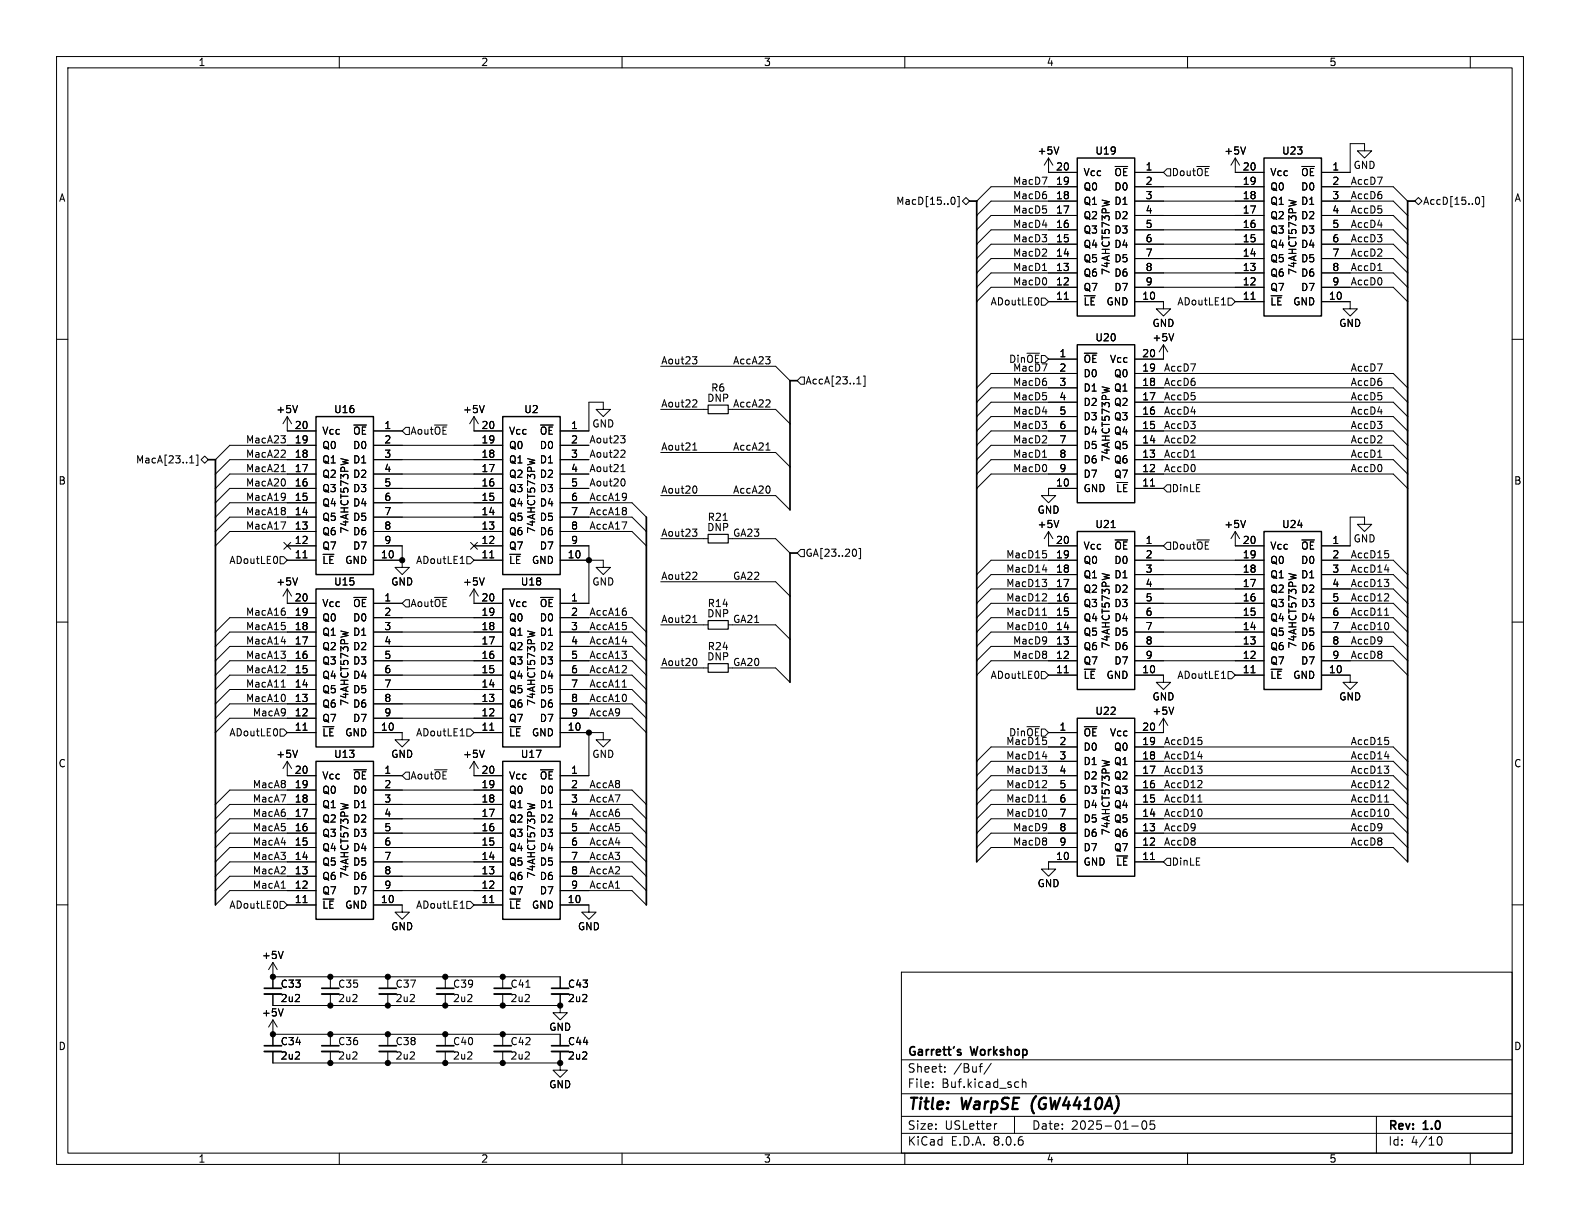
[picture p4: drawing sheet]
<svg xmlns="http://www.w3.org/2000/svg" width="279mm" height="216mm" viewBox="0 0 279 216" stroke-linecap="round" stroke-linejoin="round" font-family="sans-serif">
<g fill="none" stroke="#000" stroke-width=".18">
<path d="M10 10h259.4v195.9h-259.4zM12 12h255.4v191.9h-255.4zM60 10v2M110 10v2M160 10v2M210 10v2M260 10v2M168.3 34.9h.2a.68 .68 0 0 1 .4 .6 .68 .68 0 0 1-.4 .6h-.2M169.3 34.7h.3v1.9h-.3M170.2 35.6l.6-.7 .6 .7-.6 .6zM185.4 27.9v2.6h5.1M185.4 27.9l-.7 1.3"/>
<path d="M185.4 27.9l.8 1.3M187.2 26l-.4 1.2M190.5 38.1h-15.2l-2.6 2.5M190.5 35.6h-15.2l-2.6 2.5M190.5 33h-15.2l-2.6 2.6M194.9 35.4l1.3 .3M200.7 30.5h5M200.7 38.1h22.8M200.7 35.6h22.8M200.7 33h22.8M206.4 29.8h.6v1.3h-.6l-.7-.6zM218.4 27.9v2.6h5.1"/>
<path d="M218.4 27.9l-.7 1.3M218.4 27.9l.8 1.3M220.3 26l-.5 1.2M227.9 35.4l1.3 .3M233.7 38.1h12.7l2.5 2.5M233.7 35.6h12.7l2.5 2.5M233.7 33h12.7l2.5 2.6M241.3 26.7h-1.3l1.3 1.2 1.3-1.2h-1.3v-1.3h-2.5v5.1h-5.1M250.2 35.6l.6-.7 .7 .7-.7 .6zM261.1 34.9h.1a.68 .68 0 0 1 .5 .6 .68 .68 0 0 1-.5 .6h-.1M262.1 34.7h.3v1.9h-.3M10 60h2"/>
<path d="M183.6 52.9v.8M184.1 52.7h.7l.6 .6-.6 .7h-.7zM184.4 47.8h.7M185.4 53.3h5.1M188.2 52.9h.7M190.5 50.8h-15.2l-2.6 2.5M190.5 48.3h-15.2l-2.6 2.5M190.5 45.7h-15.2l-2.6 2.6M190.5 43.2h-15.2l-2.6 2.5M190.5 40.6h-15.2l-2.6 2.6M200.7 53.3h5v1.3h1.3l-1.3 1.3-1.2-1.3h1.2M200.7 50.8h22.8"/>
<path d="M200.7 48.3h22.8M200.7 45.7h22.8M200.7 43.2h22.8M200.7 40.6h22.8M207.6 59l-.5 1.3M216 53.9h.7M217.2 52.7h.6l.6 .6-.6 .7h-.6zM218.4 53.3h5.1M221.2 52.9h.7M233.7 53.3h5.1v1.3h1.2l-1.2 1.3-1.3-1.3h1.3M233.7 50.8h12.7l2.5 2.5M233.7 48.3h12.7l2.5 2.5"/>
<path d="M233.7 45.7h12.7l2.5 2.6M233.7 43.2h12.7l2.5 2.5M233.7 40.6h12.7l2.5 2.6M243.6 47.8h.8M267.4 60h2M49.7 77h.8l-.5 .5M50.4 77.7v.5M50.4 79.7v.4M50.8 73.7v2.5h5.1M50.8 73.7l-.8 1.2M50.8 73.7l.8 1.2M52.6 71.7l-.4 1.3"/>
<path d="M55.9 78.7h-15.3l-2.5 2.6M66 76.2h5.1M66 78.7h22.9M71.1 76.2l.7-.6h.6v1.2h-.6zM83.8 73.7v2.5h5.1M83.8 73.7l-.7 1.2M83.8 73.7l.8 1.2M85.6 71.7l-.4 1.3M99.1 78.7h5M106.7 72.4h-1.3l1.3 1.3 1.2-1.3h-1.2v-1.3h-2.6v5.1h-5M109.7 77h.8l-.4 .5M110 79.6h.4l.1 .3-.8 1h.8"/>
<path d="M110.3 77.5l.2 .3v.3l-.2 .2M116.8 72.4h8.4M116.8 64.8h20.4l2.5 2.5M122.4 63.1h.8l-.4 .5M122.5 79.6h.7M122.6 78.6l.3-.3v1.3M122.7 70.7l.4 .1 .1 .3-.8 .9h.8M123 63.6l.2 .2v.3l-.2 .2M128.8 72.4h8.4l2.5 2.5M135.4 72h.8M135.4 79.6h.8M136.1 70.8v.4"/>
<path d="M141.6 66.7h.6v1.2h-.6l-.6-.6zM151.5 67.9h.7M152.7 66.5h.3v1.8h-.3M185.4 63.5h5.1M190.5 76.2h-15.2l-2.6 2.5M190.5 78.7h-15.2l-2.6 2.6M190.5 73.7h-15.2l-2.6 2.5M190.5 71.1h-15.2l-2.6 2.6M190.5 68.6h-15.2l-2.6 2.5M190.5 66h-15.2l-2.6 2.6M194.9 68.4l1.3 .3M200.7 76.2h45.7l2.5 2.5"/>
<path d="M200.7 78.7h45.7l2.5 2.6M200.7 73.7h45.7l2.5 2.5M200.7 71.1h45.7l2.5 2.6M200.7 68.6h45.7l2.5 2.5M200.7 66h45.7l2.5 2.6M205.7 61l-.7 1.2M205.7 61v2.5h-5M205.7 61l.8 1.2M33.5 81.9h.8M33.8 80.8l.1-.2v1.3M34.7 80.5h.3v1.8h-.3M36.2 80.6l.6 .7-.6 .6-.6-.6z"/>
<path d="M49 98.6v.8M49.5 98.4h.7l.6 .7-.6 .6h-.7zM49.7 92.3h.8l-.5 1.3M49.7 80.9h.8M49.7 83.4h.8M50.2 95.9l1.2 1.2M50.4 84.9v.8M50.4 87.3v.9M50.4 89.9v.3M50.4 90.4v.5M50.5 87.8l-.1 .1M50.8 96.5h5.1"/>
<path d="M50.8 99.1h5.1M51.4 95.9l-1.2 1.2M53.6 98.6h.7M55.9 94h-15.3l-2.5 2.5M55.9 91.4h-15.3l-2.5 2.6M55.9 88.9h-15.3l-2.5 2.5M55.9 86.4h-15.3l-2.5 2.5M55.9 83.8h-15.3l-2.5 2.6M55.9 81.3h-15.3l-2.5 2.5M60.3 81.1l1.2 .3M66 96.5h5.1v2.6M66 99.1h5.1"/>
<path d="M66 94h22.9M66 91.4h22.9M66 88.9h22.9M66 86.4h22.9M66 83.8h22.9M66 81.3h22.9M71.1 99.1v1.2h1.3l-1.3 1.3-1.3-1.3h1.3M81.4 99.6h.7M82.5 98.4h.7l.6 .7-.6 .6h-.7zM83.2 95.9l1.2 1.2M83.8 96.5h5.1M83.8 99.1h5.1"/>
<path d="M84.4 95.9l-1.2 1.2M86.6 98.6h.7M93.3 81.1l1.3 .3M99.1 99.1h7.6v1.2h1.2l-1.2 1.3-1.3-1.3h1.3M99.1 96.5h5v10.2h-5M99.1 94h12.7l2.5 2.5M99.1 91.4h12.7l2.5 2.6M99.1 88.9h12.7l2.5 2.5M99.1 86.4h5M99.1 83.8h5M99.1 81.3h5M109.8 83.4h.7"/>
<path d="M109.9 82.4l.3-.3v1.3M110 92.3h.8l-.5 1.3M110.2 84.7a.79 .79 0 0 1 0 1.2M116.8 95.3h8.4M116.8 80h20.4l2.5 2.6M116.8 87.6h20.4l2.5 2.6M122.4 93.6h.8l-.4 .4M122.9 85.9a.79 .79 0 0 1 0 1.3M123 94l.2 .3v.3l-.2 .2M127.9 92h.7M128.8 95.3h8.4l2.5 2.5M141.6 97.2h.6v1.2h-.6l-.6-.6z"/>
<path d="M151.3 97.2l.2 .4-.2 .7M151.9 97h.3v1.8h-.3M184.4 80.9h.7M184.4 97.4h.6M185 97.9l.1 .2-.1 .5M185.4 94v2.5h5.1M185.4 94l-.7 1.3M185.4 94l.8 1.3M187.2 92l-.4 1.3M190.5 86.4h-5.1v1.2h-1.3l1.3 1.3 1.3-1.3h-1.3M190.5 99.1h-15.2l-2.6 2.5M190.5 83.8h-15.2l-2.6 2.6"/>
<path d="M190.5 81.3h-15.2l-2.6 2.5M196.5 93.3h.7M200.7 96.5h5M200.7 99.1h22.8M200.7 86.4h5M200.7 83.8h45.7l2.5 2.6M200.7 81.3h45.7l2.5 2.5M203.4 85.9h.8M206.4 95.9h.6v1.3h-.6l-.7-.7zM206.4 85.7h.6v1.3h-.6l-.7-.6zM210.6 80.9h.7M218.4 94v2.5h5.1"/>
<path d="M218.4 94l-.7 1.3M218.4 94l.8 1.3M220.3 92l-.5 1.3M233.7 99.1h12.7l2.5 2.5M241.3 92.7h-1.3l1.3 1.3 1.3-1.3h-1.3v-1.3h-2.5v5.1h-5.1M243.6 80.9h.8M244.9 97.4h.6M245.5 97.9l.1 .2-.1 .5M10 110h2M49.7 119h.8M49.7 115.1h.8l-.5 .5M49.7 113.5h.8"/>
<path d="M50.4 115.8v.5M50.4 108.1v.6M50.4 110.7v.5M50.4 117.8v.4M50.8 104.1v2.6h5.1M50.8 104.1l-.8 1.3M50.8 104.1l.8 1.3M52.6 102.2l-.4 1.2M55.9 119.4h-15.3l-2.5 2.5M55.9 116.8h-15.3l-2.5 2.6M55.9 114.3h-15.3l-2.5 2.5M55.9 111.8h-15.3l-2.5 2.5"/>
<path d="M55.9 109.2h-15.3l-2.5 2.6M60.3 111.6l1.2 .3M66 119.4h22.9M66 116.8h22.9M66 114.3h22.9M66 111.8h22.9M66 109.2h22.9M66 106.7h5.1M71.8 106h.6v1.3h-.6l-.7-.6zM83.8 104.1v2.6h5.1M83.8 104.1l-.7 1.3M83.8 104.1l.8 1.3"/>
<path d="M85.6 102.2l-.4 1.2M93.3 111.6l1.3 .3M99.1 119.4h12.7l2.5 2.5M99.1 116.8h12.7l2.5 2.6M99.1 114.3h12.7l2.5 2.5M99.1 111.8h12.7l2.5 2.5M99.1 109.2h12.7l2.5 2.6M110 119h.8M110 113.5h.8M110.7 117.8v.4M116.8 110.5h8.4M116.8 118.1h8.4"/>
<path d="M116.8 102.9h20.4l2.5 2.5M122.5 110.1h.7M122.6 109.1l.3-.3v1.3M122.7 101.2h.4l.1 .3-.8 .9h.8M122.9 116.4a.79 .79 0 0 1 0 1.3M128.8 110.5h8.4l2.5 2.5M128.8 118.1h8.4l2.5 2.6M183.6 118.9v.8M184.1 118.7h.7l.6 .7-.6 .6h-.7zM184.3 102.4h.8l-.4 .5M184.4 108.8h.7M184.4 100.8h.7"/>
<path d="M184.6 107.7l.1-.2v1.3M184.8 105l.3 .2-.1 .3-.7 .8h.8M185 103l.1 .2-.1 .5M185 110.2l.1 .3-.1 .7M185.4 119.4h5.1M188.2 119h.7M190.5 116.8h-15.2l-2.6 2.6M190.5 114.3h-15.2l-2.6 2.5M190.5 111.8h-15.2l-2.6 2.5M190.5 109.2h-15.2l-2.6 2.6M190.5 106.7h-15.2l-2.6 2.5M190.5 104.1h-15.2l-2.6 2.6"/>
<path d="M190.5 101.6h-15.2l-2.6 2.5M194.9 101.4l1.3 .3M200.7 119.4h5v1.3h1.3l-1.3 1.2-1.2-1.2h1.2M200.7 116.8h22.8M200.7 114.3h22.8M200.7 111.8h22.8M200.7 109.2h22.8M200.7 106.7h22.8M200.7 104.1h22.8M200.7 101.6h22.8M216 120h.7M217.2 118.7h.6l.6 .7-.6 .6h-.6z"/>
<path d="M218.4 119.4h5.1M221.2 119h.7M227.9 101.4l1.3 .3M233.7 119.4h5.1v1.3h1.2l-1.2 1.2-1.3-1.2h1.3M233.7 116.8h12.7l2.5 2.6M233.7 114.3h12.7l2.5 2.5M233.7 111.8h12.7l2.5 2.5M233.7 109.2h12.7l2.5 2.6M233.7 106.7h12.7l2.5 2.5M233.7 104.1h12.7l2.5 2.6M233.7 101.6h12.7l2.5 2.5M244.8 102.4h.8l-.5 .5"/>
<path d="M244.8 108.8h.8M244.8 100.8h.8M245.5 103l.1 .2-.1 .5M245.5 105l.1 .2-.1 .3-.7 .8h.8M245.5 110.2l.1 .3-.1 .7M267.4 110h2M49 129.1v.8M49.5 128.9h.7l.6 .6-.6 .7h-.7zM49.7 121.5h.8M50.4 123v.8M50.8 129.5h5.1M50.8 134.6v2.6h5.1"/>
<path d="M50.8 134.6l-.8 1.3M50.8 134.6l.8 1.3M52.6 132.7l-.4 1.2M53.6 129.1h.7M55.9 139.7h-15.3l-2.5 2.5M55.9 127h-15.3l-2.5 2.5M55.9 124.5h-15.3l-2.5 2.5M55.9 121.9h-15.3l-2.5 2.6M66 129.5h5.1v1.3h1.3l-1.3 1.3-1.3-1.3h1.3M66 139.7h22.9M66 137.2h5.1M66 127h22.9"/>
<path d="M66 124.5h22.9M66 121.9h22.9M71.8 136.5h.6v1.3h-.6l-.7-.6zM81.4 130.1h.7M82.5 128.9h.7l.6 .6-.6 .7h-.7zM83.8 129.5h5.1M83.8 134.6v2.6h5.1M83.8 134.6l-.7 1.3M83.8 134.6l.8 1.3M85.6 132.7l-.4 1.2M86.6 129.1h.7M99.1 129.5h7.6v1.3h1.2l-1.2 1.3-1.3-1.3h1.3"/>
<path d="M99.1 139.7h12.7l2.5 2.5M99.1 127h12.7l2.5 2.5M99.1 124.5h12.7l2.5 2.5M99.1 121.9h12.7l2.5 2.6M104.1 129.5v7.7h-5M110 121.5h.8M184.3 135.5h.8l-.4 .4M184.4 133.8h.7M184.8 138l.3 .2-.1 .4-.7 .7h.8M185 136l.1 .2-.1 .5M185.1 131.1l-.1 .5M185.4 129.5h5.1"/>
<path d="M190.5 139.7h-15.2l-2.6 2.5M190.5 137.2h-15.2l-2.6 2.5M190.5 134.6h-15.2l-2.6 2.6M190.5 132.1h-15.2l-2.6 2.5M194.9 134.4l1.3 .3M200.7 139.7h45.7l2.5 2.5M200.7 137.2h45.7l2.5 2.5M200.7 134.6h45.7l2.5 2.6M200.7 132.1h45.7l2.5 2.5M205.7 127v2.5h-5M205.7 127l-.7 1.3M205.7 127l.8 1.3"/>
<path d="M207.6 125l-.5 1.3M211.8 135.5h.8l-.5 .4M211.8 133.8h.8M211.9 130.4h.6M212.4 130.9l.2 .2-.2 .5M212.4 136l.2 .2-.2 .5M212.4 138.1l.2 .1-.1 .4-.7 .7h.8M244.8 135.5h.8l-.5 .4M244.8 133.8h.8M244.9 130.4h.6M245.5 130.9l.1 .2-.1 .5M245.5 136l.1 .2-.1 .5"/>
<path d="M245.5 138.1l.1 .1-.1 .4-.7 .7h.8M10 160h2M49 159.6v.8M49.5 159.4h.7l.6 .6-.6 .7h-.7zM49.7 157.1h.8M53.6 159.6h.7M55.9 152.4h-15.3l-2.5 2.5M55.9 149.9h-15.3l-2.5 2.5M55.9 147.3h-15.3l-2.5 2.6M55.9 144.8h-15.3l-2.5 2.5M55.9 142.2h-15.3l-2.5 2.6M55.9 157.5h-15.3l-2.5 2.5"/>
<path d="M55.9 154.9h-15.3l-2.5 2.6M60.3 142.1l1.2 .3M66 152.4h22.9M66 149.9h22.9M66 147.3h22.9M66 144.8h22.9M66 142.2h22.9M66 157.5h22.9M66 154.9h22.9M82.5 159.4h.7l.6 .6-.6 .7h-.7zM86.6 159.6h.7M93.3 142.1l1.3 .3"/>
<path d="M99.1 152.4h12.7l2.5 2.5M99.1 149.9h12.7l2.5 2.5M99.1 147.3h12.7l2.5 2.6M99.1 144.8h12.7l2.5 2.5M99.1 142.2h12.7l2.5 2.6M99.1 157.5h12.7l2.5 2.5M99.1 154.9h12.7l2.5 2.6M108.8 157.1h.8M184.4 141.8h.7M184.6 140.7l.1-.2v1.3M185 143.2l.1 .4-.1 .6M190.5 152.4h-5.1v1.3h-1.3l1.3 1.2 1.3-1.2h-1.3"/>
<path d="M190.5 149.9h-15.2l-2.6 2.5M190.5 147.3h-15.2l-2.6 2.6M190.5 144.8h-15.2l-2.6 2.5M190.5 142.2h-15.2l-2.6 2.6M200.7 152.4h5M200.7 149.9h45.7l2.5 2.5M200.7 147.3h45.7l2.5 2.6M200.7 144.8h45.7l2.5 2.5M200.7 142.2h45.7l2.5 2.6M203.4 152h.8M206.4 151.8h.6v1.2h-.6l-.7-.6zM211.8 141.8h.8"/>
<path d="M212.4 143.2l.2 .4-.2 .6M244.8 141.8h.8M245.5 143.2l.1 .4-.1 .6M267.4 160h2M48.3 170.2v4.6M48.3 175.8v2h50.8M48.3 172.7h50.8v2.1M48.3 170.2l-.8 1.3M48.3 170.2l.7 1.3M50.1 178.4l-.4 1.2M50.1 168.2l-.4 1.3M50.8 160h5.1"/>
<path d="M58.4 172.7v2.1M58.4 175.8v2M66 160h5.1v1.3h1.3l-1.3 1.3-1.3-1.3h1.3M68.6 172.7v2.1M68.6 175.8v2M78.7 172.7v2.1M78.7 175.8v2M81.4 160.6h.7M83.8 160h5.1M88.9 172.7v2.1M88.9 175.8v2M93 174.6h.7"/>
<path d="M99.1 177.8v1.3h-1.3l1.3 1.2 1.2-1.2h-1.2M99.1 160h5v1.3h1.3l-1.3 1.3-1.2-1.3h1.2M99.1 175.8v2M159.4 171.9h108v32h-108zM48.3 180.3v4.6M48.3 185.9v2.1h50.8M48.3 180.3l-.8 1.3M48.3 180.3l.7 1.3M48.3 182.9h50.8v2M58.4 182.9v2M58.4 185.9v2.1M68.6 182.9v2"/>
<path d="M68.6 185.9v2.1M78.7 182.9v2M78.7 185.9v2.1M88.9 182.9v2M88.9 185.9v2.1M99.1 188v1.2h-1.3l1.3 1.3 1.2-1.3h-1.2M99.1 185.9v2.1M159.4 197.4h108M159.4 193.4h108M159.4 187.4h108M164.9 192.1v.2M164.9 191.4v.1"/>
<path d="M167.1 189.4v.2M167.1 188.7v.1M173.1 188.6h.6M175.3 188l-1.3 1.9M176.3 198.7l-.3 .1M179.4 197.4v3M180 191.3l.1 .1M180.1 192.2l-.1 .1M180.8 190.8v1.5M180.8 191.4l.2-.1 .4 .1v.9M200.1 199.1h1.2M202.1 198.3l.2-.1a.81 .81 0 0 1 .6 .6 .81 .81 0 0 1-.3 .8l-.2 .1a.81 .81 0 0 1-.3-1.4z"/>
<path d="M204.1 198.2h-.7v.7l.2-.1h.5l.1 .2-.1 .5-.2 .2-.5-.2M243.4 197.4v6.5M60 203.9v2M110 203.9v2M159.4 200.4h108M160 203.9v2M210 203.9v2M254.1 201.6l.2-.5 .2-.1a.8 .8 0 0 1 .5 .7 .8 .8 0 0 1-.5 .8l-.2-.2-.2-.4M260 203.9v2"/>
</g>
<path d="M182.5 195.2v1.1" fill="none" stroke="#000" stroke-width=".4"/>
<g fill="none" stroke="#000" stroke-width=".3">
<path d="M171.4 35.6h1.3v116.8M250.2 35.6h-1.3v116.8M141 67.3h-1.3v22.9M36.8 81.3h1.3v78.7M114.3 91.4v68.6M141 97.8h-1.3v22.9M46.7 174.8h3.1M56.9 174.8h3M67.1 174.8h3M77.2 174.8h3.1M87.4 174.8h3M97.5 174.8h3.1"/>
<path d="M46.7 184.9h3.1M56.9 184.9h3M67.1 184.9h3M77.2 184.9h3.1M87.4 184.9h3M97.5 184.9h3.1M169.5 186.1h.4l.1 .3-.3 .2h-.2M169.5 185.6h.4"/>
</g>
<path d="M125.2 71.6h3.6v1.6h-3.6zM125.2 94.5h3.6v1.5h-3.6zM125.2 109.7h3.6v1.6h-3.6zM125.2 117.3h3.6v1.6h-3.6z" fill="none" stroke="#000" stroke-width=".2"/>
<path d="M190.5 27.9h10.2v28h-10.2zM223.5 27.9h10.2v28h-10.2zM55.9 73.7h10.1v27.9h-10.1zM88.9 73.7h10.2v27.9h-10.2zM190.5 61h10.2v27.9h-10.2zM190.5 94h10.2v27.9h-10.2zM223.5 94h10.2v27.9h-10.2zM55.9 104.1h10.1v28h-10.1zM88.9 104.1h10.2v28h-10.2zM55.9 134.6h10.1v28h-10.1zM88.9 134.6h10.2v28h-10.2zM190.5 127h10.2v27.9h-10.2z" fill="none" stroke="#000" stroke-width=".25"/>
<path d="M46.7 175.8h3.1M56.9 175.8h3M67.1 175.8h3M77.2 175.8h3.1M87.4 175.8h3M97.5 175.8h3.1M46.7 185.9h3.1M56.9 185.9h3M67.1 185.9h3M77.2 185.9h3.1M87.4 185.9h3M97.5 185.9h3.1" fill="none" stroke="#000" stroke-width=".33"/>
<g fill="#000" stroke="#000" stroke-width=".18">
<circle cx="71.1" cy="99.1" r=".46"/>
<circle cx="104.1" cy="99.1" r=".46"/>
<circle cx="104.1" cy="129.5" r=".46"/>
<circle cx="48.3" cy="172.7" r=".46"/>
<circle cx="58.4" cy="177.8" r=".46"/>
<circle cx="58.4" cy="172.7" r=".46"/>
<circle cx="68.6" cy="177.8" r=".46"/>
<circle cx="68.6" cy="172.7" r=".46"/>
<circle cx="78.7" cy="177.8" r=".46"/>
<circle cx="78.7" cy="172.7" r=".46"/>
<circle cx="88.9" cy="177.8" r=".46"/>
<circle cx="88.9" cy="172.7" r=".46"/>
<circle cx="99.1" cy="177.8" r=".46"/>
<circle cx="48.3" cy="182.9" r=".46"/>
<circle cx="58.4" cy="182.9" r=".46"/>
<circle cx="58.4" cy="188" r=".46"/>
<circle cx="68.6" cy="188" r=".46"/>
<circle cx="68.6" cy="182.9" r=".46"/>
<circle cx="78.7" cy="182.9" r=".46"/>
<circle cx="78.7" cy="188" r=".46"/>
<circle cx="88.9" cy="188" r=".46"/>
<circle cx="88.9" cy="182.9" r=".46"/>
<circle cx="99.1" cy="188" r=".46"/>
</g>
<g font-size="2.8">
<text x="160.4" y="196.8">Title:</text>
<text x="170.1" y="196.8">WarpSE</text>
<text x="183.2" y="196.8">(GW4410A)</text>
</g>
<g font-size="2.1">
<text x="160.4" y="189.9">Sheet:</text>
<text x="160.4" y="187.1">Garrett's</text>
<text x="168.6" y="189.9">/Buf/</text>
<text x="171.8" y="187.1">Workshop</text>
<text x="160.4" y="192.6">File:</text>
<text x="166.5" y="192.6">Buf.kicad_sch</text>
<text x="160.4" y="202.8">KiCad</text>
<text x="160.4" y="200">Size:</text>
<text x="167.1" y="200">USLetter</text>
<text x="168.1" y="202.8">E.D.A.</text>
<text x="175.7" y="202.8">8.0.6</text>
<text x="182.4" y="200">Date:</text>
<text x="189.4" y="200">2025-01-05</text>
<text x="245.4" y="200.2">Rev:</text>
<text x="245.4" y="202.8">Id:</text>
<text x="249.5" y="202.8">4/10</text>
<text x="251.8" y="200.2">1.0</text>
</g>
<g font-size="1.8">
<text x="35" y="11.9">1</text>
<text x="85" y="11.9">2</text>
<text x="135" y="11.9">3</text>
<text x="185" y="11.9">4</text>
<text x="235" y="11.9">5</text>
<text x="183.4" y="27.5">+5V</text>
<text x="193.6" y="27.5">U19</text>
<text x="216.4" y="27.5">+5V</text>
<text x="226.6" y="27.5">U23</text>
<text x="10.3" y="35.9">A</text>
<text x="179" y="32.8">MacD7</text>
<text x="179" y="35.3">MacD6</text>
<text x="186.6" y="35.3">18</text>
<text x="186.6" y="32.8">19</text>
<text x="186.6" y="30.2">20</text>
<text x="191.5" y="33.9">Q0</text>
<text x="191.5" y="31.3">Vcc</text>
<text x="197" y="31.3">~{OE}</text>
<text x="197" y="33.9">D0</text>
<text x="202.5" y="30.2">1</text>
<text x="202.5" y="32.8">2</text>
<text x="202.5" y="35.3">3</text>
<text x="207.1" y="31.3">Dout~{OE}</text>
<text x="219.7" y="35.3">18</text>
<text x="219.7" y="32.8">19</text>
<text x="219.7" y="30.2">20</text>
<text x="224.5" y="33.9">Q0</text>
<text x="224.5" y="31.3">Vcc</text>
<text x="230" y="31.3">~{OE}</text>
<text x="230" y="33.9">D0</text>
<text x="235.5" y="30.2">1</text>
<text x="235.5" y="32.8">2</text>
<text x="235.5" y="35.3">3</text>
<text x="238.8" y="32.8">AccD7</text>
<text x="238.8" y="35.3">AccD6</text>
<text x="239.3" y="30.1">GND</text>
<text x="267.7" y="35.9">A</text>
<text x="158.4" y="36.4">MacD[15..0]</text>
<text x="179" y="37.8">MacD5</text>
<text x="179" y="40.4">MacD4</text>
<text x="186.6" y="40.4">16</text>
<text x="186.6" y="37.8">17</text>
<text x="191.5" y="41.5">Q3</text>
<text x="191.5" y="39">Q2</text>
<text x="191.5" y="36.4">Q1</text>
<text x="197" y="36.4">D1</text>
<text x="197" y="39">D2</text>
<text x="197" y="41.5">D3</text>
<text x="202.5" y="37.8">4</text>
<text x="202.5" y="40.4">5</text>
<text x="219.7" y="40.4">16</text>
<text x="219.7" y="37.8">17</text>
<text x="224.5" y="41.5">Q3</text>
<text x="224.5" y="39">Q2</text>
<text x="224.5" y="36.4">Q1</text>
<text x="230" y="36.4">D1</text>
<text x="230" y="39">D2</text>
<text x="230" y="41.5">D3</text>
<text x="235.5" y="37.8">4</text>
<text x="235.5" y="40.4">5</text>
<text x="238.8" y="37.8">AccD5</text>
<text x="238.8" y="40.4">AccD4</text>
<text x="251.6" y="36.4">AccD[15..0]</text>
<text x="179" y="48">MacD1</text>
<text x="179" y="42.9">MacD3</text>
<text x="179" y="45.5">MacD2</text>
<text x="186.6" y="45.5">14</text>
<text x="186.6" y="42.9">15</text>
<text x="191.5" y="46.6">Q5</text>
<text x="191.5" y="44">Q4</text>
<text x="197" y="44">D4</text>
<text x="197" y="46.6">D5</text>
<text x="202.5" y="42.9">6</text>
<text x="202.5" y="45.5">7</text>
<text x="219.7" y="45.5">14</text>
<text x="219.7" y="42.9">15</text>
<text x="224.5" y="46.6">Q5</text>
<text x="224.5" y="44">Q4</text>
<text x="230" y="44">D4</text>
<text x="230" y="46.6">D5</text>
<text x="235.5" y="42.9">6</text>
<text x="235.5" y="45.5">7</text>
<text x="238.8" y="48">AccD1</text>
<text x="238.8" y="42.9">AccD3</text>
<text x="238.8" y="45.5">AccD2</text>
<text x="179" y="50.5">MacD0</text>
<text x="186.6" y="53.1">11</text>
<text x="186.6" y="50.5">12</text>
<text x="186.6" y="48">13</text>
<text x="191.5" y="51.7">Q7</text>
<text x="191.5" y="49.1">Q6</text>
<text x="196.4" y="48.7" transform="rotate(-90 196.4 48.7)">74AHCT573PW</text>
<text x="197" y="49.1">D6</text>
<text x="197" y="51.7">D7</text>
<text x="201.9" y="53.1">10</text>
<text x="202.5" y="48">8</text>
<text x="202.5" y="50.5">9</text>
<text x="219.7" y="53.1">11</text>
<text x="219.7" y="50.5">12</text>
<text x="219.7" y="48">13</text>
<text x="224.5" y="51.7">Q7</text>
<text x="224.5" y="49.1">Q6</text>
<text x="229.5" y="48.7" transform="rotate(-90 229.5 48.7)">74AHCT573PW</text>
<text x="230" y="49.1">D6</text>
<text x="230" y="51.7">D7</text>
<text x="234.9" y="53.1">10</text>
<text x="235.5" y="48">8</text>
<text x="235.5" y="50.5">9</text>
<text x="238.8" y="50.5">AccD0</text>
<text x="175.1" y="54.2">ADoutLE0</text>
<text x="191.5" y="54.2">~{LE}GND</text>
<text x="203.7" y="58">GND</text>
<text x="208.1" y="54.2">ADoutLE1</text>
<text x="224.5" y="54.2">~{LE}GND</text>
<text x="236.7" y="58">GND</text>
<text x="116.8" y="64.5">Aout23</text>
<text x="129.5" y="64.5">AccA23</text>
<text x="178.3" y="64.4">Din~{OE}</text>
<text x="179" y="65.8">MacD7</text>
<text x="187.3" y="63.2">1</text>
<text x="187.3" y="65.8">2</text>
<text x="191.5" y="64.4">~{OE}Vcc</text>
<text x="193.6" y="60.6">U20</text>
<text x="201.9" y="65.8">19</text>
<text x="201.9" y="63.2">20</text>
<text x="203.7" y="60.6">+5V</text>
<text x="205.7" y="65.8">AccD7</text>
<text x="238.8" y="65.8">AccD7</text>
<text x="125" y="71.3">DNP</text>
<text x="125.7" y="69.4">R6</text>
<text x="142.3" y="68.2">AccA[23..1]</text>
<text x="179" y="68.3">MacD6</text>
<text x="179" y="70.9">MacD5</text>
<text x="187.3" y="68.3">3</text>
<text x="187.3" y="70.9">4</text>
<text x="191.5" y="66.9">D0</text>
<text x="191.5" y="69.4">D1</text>
<text x="191.5" y="72">D2</text>
<text x="196.9" y="72">Q2</text>
<text x="196.9" y="69.4">Q1</text>
<text x="196.9" y="66.9">Q0</text>
<text x="201.9" y="70.9">17</text>
<text x="201.9" y="68.3">18</text>
<text x="205.7" y="70.9">AccD5</text>
<text x="205.7" y="68.3">AccD6</text>
<text x="238.8" y="68.3">AccD6</text>
<text x="238.8" y="70.9">AccD5</text>
<text x="48.8" y="73.3">+5V</text>
<text x="52" y="75.9">20</text>
<text x="56.9" y="77.1">Vcc</text>
<text x="59" y="73.3">U16</text>
<text x="62.3" y="77.1">~{OE}</text>
<text x="67.9" y="75.9">1</text>
<text x="72.5" y="77.1">Aout~{OE}</text>
<text x="81.8" y="73.3">+5V</text>
<text x="85" y="75.9">20</text>
<text x="89.9" y="77.1">Vcc</text>
<text x="92.6" y="73.3">U2</text>
<text x="95.4" y="77.1">~{OE}</text>
<text x="100.9" y="75.9">1</text>
<text x="104.6" y="75.8">GND</text>
<text x="116.8" y="72.1">Aout22</text>
<text x="129.5" y="72.1">AccA22</text>
<text x="179" y="73.4">MacD4</text>
<text x="179" y="75.9">MacD3</text>
<text x="187.3" y="73.4">5</text>
<text x="187.3" y="75.9">6</text>
<text x="191.5" y="74.5">D3</text>
<text x="191.5" y="77.1">D4</text>
<text x="196.9" y="77.1">Q4</text>
<text x="196.9" y="74.5">Q3</text>
<text x="201.9" y="75.9">15</text>
<text x="201.9" y="73.4">16</text>
<text x="205.7" y="73.4">AccD4</text>
<text x="205.7" y="75.9">AccD3</text>
<text x="238.8" y="75.9">AccD3</text>
<text x="238.8" y="73.4">AccD4</text>
<text x="23.9" y="82.1">MacA[23..1]</text>
<text x="43.4" y="81">MacA22</text>
<text x="43.4" y="78.5">MacA23</text>
<text x="43.4" y="83.6">MacA21</text>
<text x="52" y="83.6">17</text>
<text x="52" y="81">18</text>
<text x="52" y="78.5">19</text>
<text x="56.9" y="82.1">Q1</text>
<text x="56.9" y="79.6">Q0</text>
<text x="62.3" y="79.6">D0</text>
<text x="62.3" y="82.1">D1</text>
<text x="67.9" y="78.5">2</text>
<text x="67.9" y="81">3</text>
<text x="67.9" y="83.6">4</text>
<text x="85" y="83.6">17</text>
<text x="85" y="81">18</text>
<text x="85" y="78.5">19</text>
<text x="89.9" y="82.1">Q1</text>
<text x="89.9" y="79.6">Q0</text>
<text x="95.4" y="79.6">D0</text>
<text x="95.4" y="82.1">D1</text>
<text x="100.9" y="78.5">2</text>
<text x="100.9" y="81">3</text>
<text x="100.9" y="83.6">4</text>
<text x="104.1" y="81">Aout22</text>
<text x="104.1" y="78.5">Aout23</text>
<text x="104.1" y="83.6">Aout21</text>
<text x="116.8" y="79.7">Aout21</text>
<text x="129.5" y="79.7">AccA21</text>
<text x="179" y="81">MacD1</text>
<text x="179" y="83.6">MacD0</text>
<text x="179" y="78.5">MacD2</text>
<text x="187.3" y="78.5">7</text>
<text x="187.3" y="81">8</text>
<text x="187.3" y="83.6">9</text>
<text x="191.5" y="79.6">D5</text>
<text x="191.5" y="82.1">D6</text>
<text x="196.4" y="81.7" transform="rotate(-90 196.4 81.7)">74AHCT573PW</text>
<text x="196.9" y="82.1">Q6</text>
<text x="196.9" y="79.6">Q5</text>
<text x="201.9" y="83.6">12</text>
<text x="201.9" y="81">13</text>
<text x="201.9" y="78.5">14</text>
<text x="205.7" y="78.5">AccD2</text>
<text x="205.7" y="81">AccD1</text>
<text x="205.7" y="83.6">AccD0</text>
<text x="238.8" y="83.6">AccD0</text>
<text x="238.8" y="81">AccD1</text>
<text x="238.8" y="78.5">AccD2</text>
<text x="10.3" y="85.9">B</text>
<text x="43.4" y="86.1">MacA20</text>
<text x="43.4" y="88.6">MacA19</text>
<text x="52" y="88.6">15</text>
<text x="52" y="86.1">16</text>
<text x="56.9" y="89.8">Q4</text>
<text x="56.9" y="87.2">Q3</text>
<text x="56.9" y="84.7">Q2</text>
<text x="62.3" y="84.7">D2</text>
<text x="62.3" y="87.2">D3</text>
<text x="62.3" y="89.8">D4</text>
<text x="67.9" y="86.1">5</text>
<text x="67.9" y="88.6">6</text>
<text x="85" y="88.6">15</text>
<text x="85" y="86.1">16</text>
<text x="89.9" y="89.8">Q4</text>
<text x="89.9" y="87.2">Q3</text>
<text x="89.9" y="84.7">Q2</text>
<text x="95.4" y="84.7">D2</text>
<text x="95.4" y="87.2">D3</text>
<text x="95.4" y="89.8">D4</text>
<text x="100.9" y="86.1">5</text>
<text x="100.9" y="88.6">6</text>
<text x="104.1" y="88.6">AccA19</text>
<text x="104.1" y="86.1">Aout20</text>
<text x="116.8" y="87.4">Aout20</text>
<text x="129.5" y="87.4">AccA20</text>
<text x="186.6" y="86.1">10</text>
<text x="191.5" y="87.2">GND</text>
<text x="191.5" y="84.7">D7</text>
<text x="196.9" y="84.7">Q7</text>
<text x="197.3" y="87.2">~{LE}</text>
<text x="201.9" y="86.1">11</text>
<text x="207.1" y="87.2">DinLE</text>
<text x="267.7" y="85.9">B</text>
<text x="43.4" y="93.7">MacA17</text>
<text x="43.4" y="91.2">MacA18</text>
<text x="52" y="93.7">13</text>
<text x="52" y="91.2">14</text>
<text x="56.9" y="94.8">Q6</text>
<text x="56.9" y="92.3">Q5</text>
<text x="61.8" y="94.4" transform="rotate(-90 61.8 94.4)">74AHCT573PW</text>
<text x="62.3" y="92.3">D5</text>
<text x="62.3" y="94.8">D6</text>
<text x="67.9" y="91.2">7</text>
<text x="67.9" y="93.7">8</text>
<text x="85" y="93.7">13</text>
<text x="85" y="91.2">14</text>
<text x="89.9" y="94.8">Q6</text>
<text x="89.9" y="92.3">Q5</text>
<text x="94.8" y="94.4" transform="rotate(-90 94.8 94.4)">74AHCT573PW</text>
<text x="95.4" y="92.3">D5</text>
<text x="95.4" y="94.8">D6</text>
<text x="100.9" y="91.2">7</text>
<text x="100.9" y="93.7">8</text>
<text x="104.1" y="93.7">AccA17</text>
<text x="104.1" y="91.2">AccA18</text>
<text x="116.8" y="95">Aout23</text>
<text x="125" y="94.1">DNP</text>
<text x="125.1" y="92.3">R21</text>
<text x="129.5" y="95">GA23</text>
<text x="183.4" y="91">GND</text>
<text x="183.4" y="93.6">+5V</text>
<text x="193.6" y="93.6">U21</text>
<text x="216.4" y="93.6">+5V</text>
<text x="226.6" y="93.6">U24</text>
<text x="40.5" y="99.9">ADoutLE0</text>
<text x="52" y="98.8">11</text>
<text x="52" y="96.3">12</text>
<text x="56.9" y="99.9">~{LE}GND</text>
<text x="56.9" y="97.4">Q7</text>
<text x="62.3" y="97.4">D7</text>
<text x="67.3" y="98.8">10</text>
<text x="67.9" y="96.3">9</text>
<text x="73.5" y="99.9">ADoutLE1</text>
<text x="85" y="98.8">11</text>
<text x="85" y="96.3">12</text>
<text x="89.9" y="99.9">~{LE}GND</text>
<text x="89.9" y="97.4">Q7</text>
<text x="95.4" y="97.4">D7</text>
<text x="100.3" y="98.8">10</text>
<text x="100.9" y="96.3">9</text>
<text x="142.3" y="98.7">GA[23..20]</text>
<text x="177.8" y="101.3">MacD14</text>
<text x="177.8" y="98.8">MacD15</text>
<text x="186.6" y="101.3">18</text>
<text x="186.6" y="98.8">19</text>
<text x="186.6" y="96.3">20</text>
<text x="191.5" y="99.9">Q0</text>
<text x="191.5" y="97.4">Vcc</text>
<text x="197" y="97.4">~{OE}</text>
<text x="197" y="99.9">D0</text>
<text x="202.5" y="96.3">1</text>
<text x="202.5" y="98.8">2</text>
<text x="202.5" y="101.3">3</text>
<text x="207.1" y="97.4">Dout~{OE}</text>
<text x="219.7" y="101.3">18</text>
<text x="219.7" y="98.8">19</text>
<text x="219.7" y="96.3">20</text>
<text x="224.5" y="99.9">Q0</text>
<text x="224.5" y="97.4">Vcc</text>
<text x="230" y="97.4">~{OE}</text>
<text x="230" y="99.9">D0</text>
<text x="235.5" y="96.3">1</text>
<text x="235.5" y="98.8">2</text>
<text x="235.5" y="101.3">3</text>
<text x="238.8" y="98.8">AccD15</text>
<text x="238.8" y="101.3">AccD14</text>
<text x="239.3" y="96.1">GND</text>
<text x="48.8" y="103.7">+5V</text>
<text x="52" y="106.4">20</text>
<text x="56.9" y="107.5">Vcc</text>
<text x="59" y="103.7">U15</text>
<text x="62.3" y="107.5">~{OE}</text>
<text x="67.9" y="106.4">1</text>
<text x="69.1" y="103.7">GND</text>
<text x="72.5" y="107.5">Aout~{OE}</text>
<text x="81.8" y="103.7">+5V</text>
<text x="85" y="106.4">20</text>
<text x="89.9" y="107.5">Vcc</text>
<text x="92" y="103.7">U18</text>
<text x="95.4" y="107.5">~{OE}</text>
<text x="100.9" y="106.4">1</text>
<text x="104.6" y="103.7">GND</text>
<text x="116.8" y="102.6">Aout22</text>
<text x="125.1" y="107.5">R14</text>
<text x="129.5" y="102.6">GA22</text>
<text x="177.8" y="103.9">MacD13</text>
<text x="177.8" y="106.4">MacD12</text>
<text x="186.6" y="106.4">16</text>
<text x="186.6" y="103.9">17</text>
<text x="191.5" y="107.5">Q3</text>
<text x="191.5" y="105">Q2</text>
<text x="191.5" y="102.5">Q1</text>
<text x="197" y="102.5">D1</text>
<text x="197" y="105">D2</text>
<text x="197" y="107.5">D3</text>
<text x="202.5" y="103.9">4</text>
<text x="202.5" y="106.4">5</text>
<text x="219.7" y="106.4">16</text>
<text x="219.7" y="103.9">17</text>
<text x="224.5" y="107.5">Q3</text>
<text x="224.5" y="105">Q2</text>
<text x="224.5" y="102.5">Q1</text>
<text x="230" y="102.5">D1</text>
<text x="230" y="105">D2</text>
<text x="230" y="107.5">D3</text>
<text x="235.5" y="103.9">4</text>
<text x="235.5" y="106.4">5</text>
<text x="238.8" y="103.9">AccD13</text>
<text x="238.8" y="106.4">AccD12</text>
<text x="43.4" y="109">MacA16</text>
<text x="43.4" y="111.5">MacA15</text>
<text x="52" y="111.5">18</text>
<text x="52" y="109">19</text>
<text x="56.9" y="112.6">Q1</text>
<text x="56.9" y="110.1">Q0</text>
<text x="62.3" y="110.1">D0</text>
<text x="62.3" y="112.6">D1</text>
<text x="67.9" y="109">2</text>
<text x="67.9" y="111.5">3</text>
<text x="85" y="111.5">18</text>
<text x="85" y="109">19</text>
<text x="89.9" y="112.6">Q1</text>
<text x="89.9" y="110.1">Q0</text>
<text x="95.4" y="110.1">D0</text>
<text x="95.4" y="112.6">D1</text>
<text x="100.9" y="109">2</text>
<text x="100.9" y="111.5">3</text>
<text x="104.1" y="109">AccA16</text>
<text x="104.1" y="111.5">AccA15</text>
<text x="116.8" y="110.2">Aout21</text>
<text x="125" y="109.4">DNP</text>
<text x="129.5" y="110.2">GA21</text>
<text x="177.8" y="111.5">MacD10</text>
<text x="177.8" y="109">MacD11</text>
<text x="186.6" y="111.5">14</text>
<text x="186.6" y="109">15</text>
<text x="191.5" y="112.6">Q5</text>
<text x="191.5" y="110.1">Q4</text>
<text x="197" y="110.1">D4</text>
<text x="197" y="112.6">D5</text>
<text x="202.5" y="109">6</text>
<text x="202.5" y="111.5">7</text>
<text x="219.7" y="111.5">14</text>
<text x="219.7" y="109">15</text>
<text x="224.5" y="112.6">Q5</text>
<text x="224.5" y="110.1">Q4</text>
<text x="230" y="110.1">D4</text>
<text x="230" y="112.6">D5</text>
<text x="235.5" y="109">6</text>
<text x="235.5" y="111.5">7</text>
<text x="238.8" y="109">AccD11</text>
<text x="238.8" y="111.5">AccD10</text>
<text x="43.4" y="114">MacA14</text>
<text x="43.4" y="116.6">MacA13</text>
<text x="43.4" y="119.1">MacA12</text>
<text x="52" y="119.1">15</text>
<text x="52" y="116.6">16</text>
<text x="52" y="114">17</text>
<text x="56.9" y="117.7">Q3</text>
<text x="56.9" y="115.2">Q2</text>
<text x="62.3" y="115.2">D2</text>
<text x="62.3" y="117.7">D3</text>
<text x="67.9" y="114">4</text>
<text x="67.9" y="116.6">5</text>
<text x="67.9" y="119.1">6</text>
<text x="85" y="119.1">15</text>
<text x="85" y="116.6">16</text>
<text x="85" y="114">17</text>
<text x="89.9" y="117.7">Q3</text>
<text x="89.9" y="115.2">Q2</text>
<text x="95.4" y="115.2">D2</text>
<text x="95.4" y="117.7">D3</text>
<text x="100.9" y="114">4</text>
<text x="100.9" y="116.6">5</text>
<text x="100.9" y="119.1">6</text>
<text x="104.1" y="114">AccA14</text>
<text x="104.1" y="116.6">AccA13</text>
<text x="104.1" y="119.1">AccA12</text>
<text x="116.8" y="117.8">Aout20</text>
<text x="125" y="117">DNP</text>
<text x="125.1" y="115.2">R24</text>
<text x="129.5" y="117.8">GA20</text>
<text x="179" y="114">MacD9</text>
<text x="179" y="116.6">MacD8</text>
<text x="186.6" y="119.1">11</text>
<text x="186.6" y="116.6">12</text>
<text x="186.6" y="114">13</text>
<text x="191.5" y="117.7">Q7</text>
<text x="191.5" y="115.2">Q6</text>
<text x="196.4" y="114.8" transform="rotate(-90 196.4 114.8)">74AHCT573PW</text>
<text x="197" y="115.2">D6</text>
<text x="197" y="117.7">D7</text>
<text x="201.9" y="119.1">10</text>
<text x="202.5" y="114">8</text>
<text x="202.5" y="116.6">9</text>
<text x="219.7" y="119.1">11</text>
<text x="219.7" y="116.6">12</text>
<text x="219.7" y="114">13</text>
<text x="224.5" y="117.7">Q7</text>
<text x="224.5" y="115.2">Q6</text>
<text x="229.5" y="114.8" transform="rotate(-90 229.5 114.8)">74AHCT573PW</text>
<text x="230" y="115.2">D6</text>
<text x="230" y="117.7">D7</text>
<text x="234.9" y="119.1">10</text>
<text x="235.5" y="114">8</text>
<text x="235.5" y="116.6">9</text>
<text x="238.8" y="116.6">AccD8</text>
<text x="238.8" y="114">AccD9</text>
<text x="43.4" y="124.2">MacA10</text>
<text x="43.4" y="121.7">MacA11</text>
<text x="52" y="124.2">13</text>
<text x="52" y="121.7">14</text>
<text x="56.9" y="125.3">Q6</text>
<text x="56.9" y="122.8">Q5</text>
<text x="56.9" y="120.2">Q4</text>
<text x="61.8" y="124.9" transform="rotate(-90 61.8 124.9)">74AHCT573PW</text>
<text x="62.3" y="120.2">D4</text>
<text x="62.3" y="122.8">D5</text>
<text x="62.3" y="125.3">D6</text>
<text x="67.9" y="121.7">7</text>
<text x="67.9" y="124.2">8</text>
<text x="85" y="124.2">13</text>
<text x="85" y="121.7">14</text>
<text x="89.9" y="125.3">Q6</text>
<text x="89.9" y="122.8">Q5</text>
<text x="89.9" y="120.2">Q4</text>
<text x="94.8" y="124.9" transform="rotate(-90 94.8 124.9)">74AHCT573PW</text>
<text x="95.4" y="120.2">D4</text>
<text x="95.4" y="122.8">D5</text>
<text x="95.4" y="125.3">D6</text>
<text x="100.9" y="121.7">7</text>
<text x="100.9" y="124.2">8</text>
<text x="104.1" y="124.2">AccA10</text>
<text x="104.1" y="121.7">AccA11</text>
<text x="175.1" y="120.2">ADoutLE0</text>
<text x="191.5" y="120.2">~{LE}GND</text>
<text x="203.7" y="124.1">GND</text>
<text x="208.1" y="120.2">ADoutLE1</text>
<text x="224.5" y="120.2">~{LE}GND</text>
<text x="236.7" y="124.1">GND</text>
<text x="40.5" y="130.4">ADoutLE0</text>
<text x="44.6" y="126.7">MacA9</text>
<text x="52" y="129.3">11</text>
<text x="52" y="126.7">12</text>
<text x="56.9" y="130.4">~{LE}GND</text>
<text x="56.9" y="127.9">Q7</text>
<text x="62.3" y="127.9">D7</text>
<text x="67.3" y="129.3">10</text>
<text x="67.9" y="126.7">9</text>
<text x="73.5" y="130.4">ADoutLE1</text>
<text x="85" y="129.3">11</text>
<text x="85" y="126.7">12</text>
<text x="89.9" y="130.4">~{LE}GND</text>
<text x="89.9" y="127.9">Q7</text>
<text x="95.4" y="127.9">D7</text>
<text x="100.3" y="129.3">10</text>
<text x="100.9" y="126.7">9</text>
<text x="104.1" y="126.7">AccA9</text>
<text x="177.8" y="131.8">MacD15</text>
<text x="178.3" y="130.4">Din~{OE}</text>
<text x="187.3" y="129.3">1</text>
<text x="187.3" y="131.8">2</text>
<text x="191.5" y="130.4">~{OE}Vcc</text>
<text x="193.6" y="126.6">U22</text>
<text x="201.9" y="131.8">19</text>
<text x="201.9" y="129.3">20</text>
<text x="203.7" y="126.6">+5V</text>
<text x="205.7" y="131.8">AccD15</text>
<text x="238.8" y="131.8">AccD15</text>
<text x="10.3" y="135.9">C</text>
<text x="48.8" y="134.2">+5V</text>
<text x="52" y="136.9">20</text>
<text x="59" y="134.2">U13</text>
<text x="67.9" y="136.9">1</text>
<text x="69.1" y="134.2">GND</text>
<text x="81.8" y="134.2">+5V</text>
<text x="85" y="136.9">20</text>
<text x="92" y="134.2">U17</text>
<text x="100.9" y="136.9">1</text>
<text x="104.6" y="134.2">GND</text>
<text x="177.8" y="136.9">MacD13</text>
<text x="177.8" y="134.4">MacD14</text>
<text x="187.3" y="134.4">3</text>
<text x="187.3" y="136.9">4</text>
<text x="191.5" y="132.9">D0</text>
<text x="191.5" y="135.5">D1</text>
<text x="196.9" y="135.5">Q1</text>
<text x="196.9" y="132.9">Q0</text>
<text x="201.9" y="136.9">17</text>
<text x="201.9" y="134.4">18</text>
<text x="205.7" y="136.9">AccD13</text>
<text x="205.7" y="134.4">AccD14</text>
<text x="238.8" y="134.4">AccD14</text>
<text x="238.8" y="136.9">AccD13</text>
<text x="267.7" y="135.9">C</text>
<text x="44.6" y="142">MacA7</text>
<text x="44.6" y="139.4">MacA8</text>
<text x="52" y="142">18</text>
<text x="52" y="139.4">19</text>
<text x="56.9" y="143.1">Q1</text>
<text x="56.9" y="140.6">Q0</text>
<text x="56.9" y="138">Vcc</text>
<text x="62.3" y="138">~{OE}</text>
<text x="62.3" y="140.6">D0</text>
<text x="62.3" y="143.1">D1</text>
<text x="67.9" y="139.4">2</text>
<text x="67.9" y="142">3</text>
<text x="72.5" y="138">Aout~{OE}</text>
<text x="85" y="142">18</text>
<text x="85" y="139.4">19</text>
<text x="89.9" y="143.1">Q1</text>
<text x="89.9" y="140.6">Q0</text>
<text x="89.9" y="138">Vcc</text>
<text x="95.4" y="138">~{OE}</text>
<text x="95.4" y="140.6">D0</text>
<text x="95.4" y="143.1">D1</text>
<text x="100.9" y="139.4">2</text>
<text x="100.9" y="142">3</text>
<text x="104.1" y="139.4">AccA8</text>
<text x="104.1" y="142">AccA7</text>
<text x="177.8" y="139.4">MacD12</text>
<text x="177.8" y="142">MacD11</text>
<text x="187.3" y="139.4">5</text>
<text x="187.3" y="142">6</text>
<text x="191.5" y="138">D2</text>
<text x="191.5" y="140.6">D3</text>
<text x="191.5" y="143.1">D4</text>
<text x="196.9" y="143.1">Q4</text>
<text x="196.9" y="140.6">Q3</text>
<text x="196.9" y="138">Q2</text>
<text x="201.9" y="142">15</text>
<text x="201.9" y="139.4">16</text>
<text x="205.7" y="142">AccD11</text>
<text x="205.7" y="139.4">AccD12</text>
<text x="238.8" y="139.4">AccD12</text>
<text x="238.8" y="142">AccD11</text>
<text x="44.6" y="147.1">MacA5</text>
<text x="44.6" y="149.6">MacA4</text>
<text x="44.6" y="144.5">MacA6</text>
<text x="52" y="149.6">15</text>
<text x="52" y="147.1">16</text>
<text x="52" y="144.5">17</text>
<text x="56.9" y="148.2">Q3</text>
<text x="56.9" y="145.6">Q2</text>
<text x="62.3" y="145.6">D2</text>
<text x="62.3" y="148.2">D3</text>
<text x="67.9" y="144.5">4</text>
<text x="67.9" y="147.1">5</text>
<text x="67.9" y="149.6">6</text>
<text x="85" y="149.6">15</text>
<text x="85" y="147.1">16</text>
<text x="85" y="144.5">17</text>
<text x="89.9" y="148.2">Q3</text>
<text x="89.9" y="145.6">Q2</text>
<text x="95.4" y="145.6">D2</text>
<text x="95.4" y="148.2">D3</text>
<text x="100.9" y="144.5">4</text>
<text x="100.9" y="147.1">5</text>
<text x="100.9" y="149.6">6</text>
<text x="104.1" y="144.5">AccA6</text>
<text x="104.1" y="147.1">AccA5</text>
<text x="104.1" y="149.6">AccA4</text>
<text x="177.8" y="144.5">MacD10</text>
<text x="179" y="149.6">MacD8</text>
<text x="179" y="147.1">MacD9</text>
<text x="187.3" y="144.5">7</text>
<text x="187.3" y="147.1">8</text>
<text x="187.3" y="149.6">9</text>
<text x="191.5" y="145.6">D5</text>
<text x="191.5" y="148.2">D6</text>
<text x="196.4" y="147.8" transform="rotate(-90 196.4 147.8)">74AHCT573PW</text>
<text x="196.9" y="148.2">Q6</text>
<text x="196.9" y="145.6">Q5</text>
<text x="201.9" y="149.6">12</text>
<text x="201.9" y="147.1">13</text>
<text x="201.9" y="144.5">14</text>
<text x="205.7" y="149.6">AccD8</text>
<text x="205.7" y="147.1">AccD9</text>
<text x="205.7" y="144.5">AccD10</text>
<text x="238.8" y="147.1">AccD9</text>
<text x="238.8" y="144.5">AccD10</text>
<text x="238.8" y="149.6">AccD8</text>
<text x="44.6" y="154.7">MacA2</text>
<text x="44.6" y="152.1">MacA3</text>
<text x="52" y="154.7">13</text>
<text x="52" y="152.1">14</text>
<text x="56.9" y="155.8">Q6</text>
<text x="56.9" y="153.3">Q5</text>
<text x="56.9" y="150.7">Q4</text>
<text x="61.8" y="155.4" transform="rotate(-90 61.8 155.4)">74AHCT573PW</text>
<text x="62.3" y="150.7">D4</text>
<text x="62.3" y="153.3">D5</text>
<text x="62.3" y="155.8">D6</text>
<text x="67.9" y="152.1">7</text>
<text x="67.9" y="154.7">8</text>
<text x="85" y="154.7">13</text>
<text x="85" y="152.1">14</text>
<text x="89.9" y="155.8">Q6</text>
<text x="89.9" y="153.3">Q5</text>
<text x="89.9" y="150.7">Q4</text>
<text x="94.8" y="155.4" transform="rotate(-90 94.8 155.4)">74AHCT573PW</text>
<text x="95.4" y="150.7">D4</text>
<text x="95.4" y="153.3">D5</text>
<text x="95.4" y="155.8">D6</text>
<text x="100.9" y="152.1">7</text>
<text x="100.9" y="154.7">8</text>
<text x="104.1" y="152.1">AccA3</text>
<text x="104.1" y="154.7">AccA2</text>
<text x="186.6" y="152.1">10</text>
<text x="191.5" y="153.3">GND</text>
<text x="191.5" y="150.7">D7</text>
<text x="196.9" y="150.7">Q7</text>
<text x="197.3" y="153.3">~{LE}</text>
<text x="201.9" y="152.1">11</text>
<text x="207.1" y="153.3">DinLE</text>
<text x="40.5" y="160.9">ADoutLE0</text>
<text x="44.6" y="157.2">MacA1</text>
<text x="52" y="159.8">11</text>
<text x="52" y="157.2">12</text>
<text x="56.9" y="160.9">~{LE}GND</text>
<text x="56.9" y="158.3">Q7</text>
<text x="62.3" y="158.3">D7</text>
<text x="67.3" y="159.8">10</text>
<text x="67.9" y="157.2">9</text>
<text x="73.5" y="160.9">ADoutLE1</text>
<text x="85" y="159.8">11</text>
<text x="85" y="157.2">12</text>
<text x="89.9" y="160.9">~{LE}GND</text>
<text x="89.9" y="158.3">Q7</text>
<text x="95.4" y="158.3">D7</text>
<text x="100.3" y="159.8">10</text>
<text x="100.9" y="157.2">9</text>
<text x="104.1" y="157.2">AccA1</text>
<text x="183.4" y="157.1">GND</text>
<text x="69.1" y="164.7">GND</text>
<text x="102.1" y="164.7">GND</text>
<text x="46.2" y="169.8">+5V</text>
<text x="46.2" y="179.9">+5V</text>
<text x="49.5" y="174.9">C33</text>
<text x="49.5" y="177.4">2u2</text>
<text x="59.7" y="174.9">C35</text>
<text x="59.7" y="177.4">2u2</text>
<text x="69.9" y="174.9">C37</text>
<text x="69.9" y="177.4">2u2</text>
<text x="80" y="174.9">C39</text>
<text x="80" y="177.4">2u2</text>
<text x="90.2" y="174.9">C41</text>
<text x="90.2" y="177.4">2u2</text>
<text x="100.3" y="174.9">C43</text>
<text x="100.3" y="177.4">2u2</text>
<text x="10.3" y="185.9">D</text>
<text x="49.5" y="185">C34</text>
<text x="59.7" y="185">C36</text>
<text x="69.9" y="185">C38</text>
<text x="80" y="185">C40</text>
<text x="90.2" y="185">C42</text>
<text x="97" y="182.5">GND</text>
<text x="100.3" y="185">C44</text>
<text x="267.7" y="185.9">D</text>
<text x="49.5" y="187.6">2u2</text>
<text x="59.7" y="187.6">2u2</text>
<text x="69.9" y="187.6">2u2</text>
<text x="80" y="187.6">2u2</text>
<text x="90.2" y="187.6">2u2</text>
<text x="100.3" y="187.6">2u2</text>
<text x="97" y="192.6">GND</text>
<text x="35" y="205.8">1</text>
<text x="85" y="205.8">2</text>
<text x="135" y="205.8">3</text>
<text x="185" y="205.8">4</text>
<text x="235" y="205.8">5</text>
</g>
</svg>
